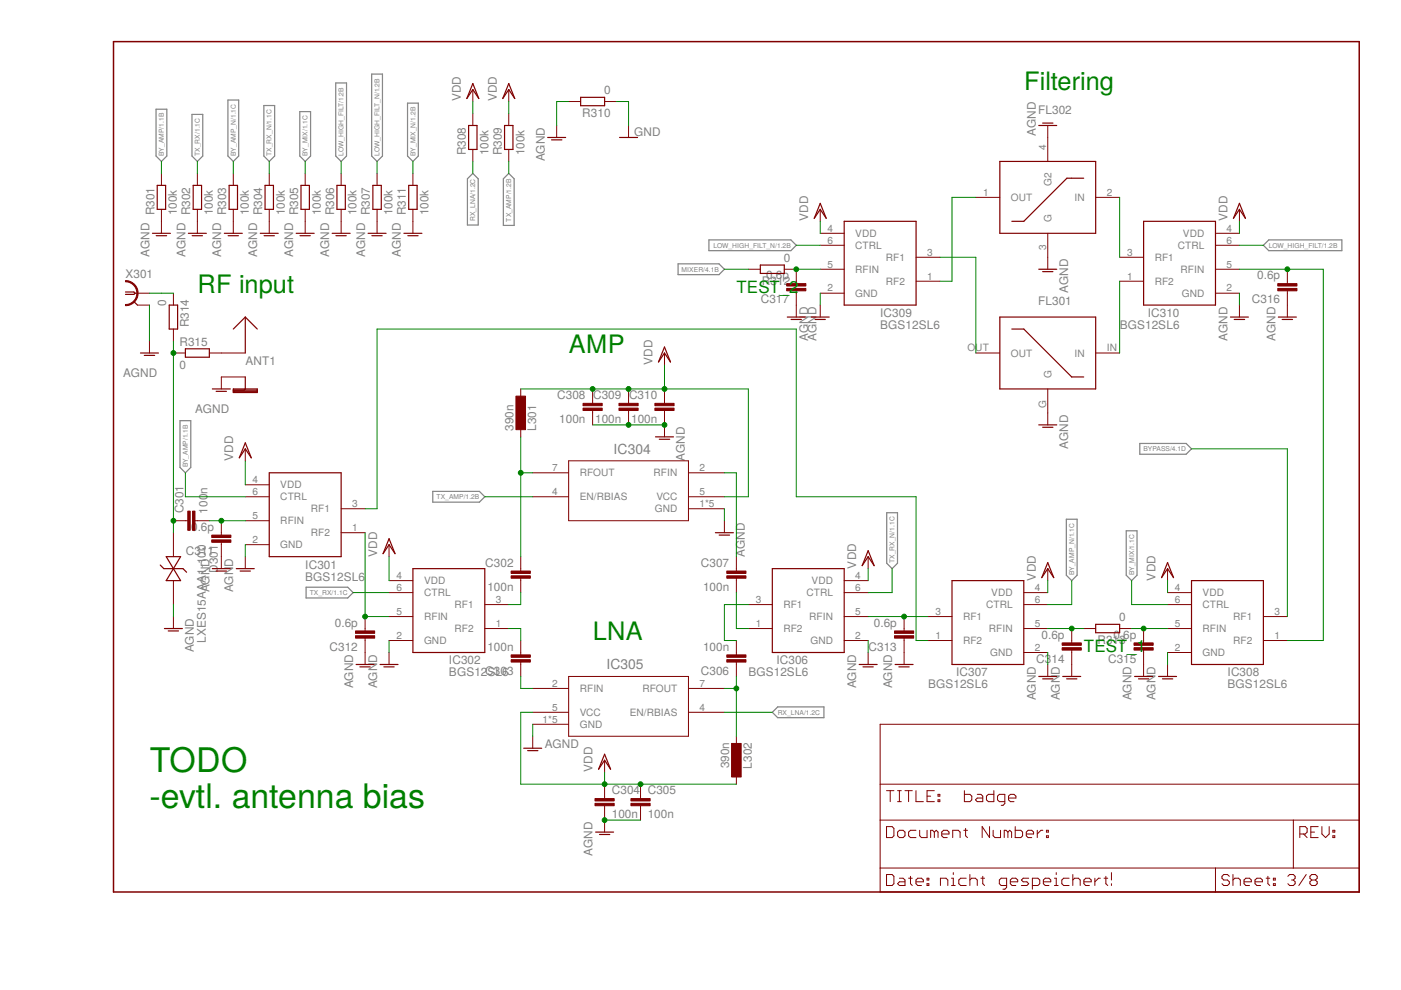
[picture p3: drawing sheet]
<svg xmlns="http://www.w3.org/2000/svg" width="297mm" height="210mm" viewBox="0 0 297 210" stroke-linecap="round" stroke-linejoin="round" font-family="sans-serif">
<g fill="none" stroke="#808080" stroke-width=".25">
<path d="M71.2 17.6h2.3v15.5l-1.2 1.1-1.1-1.1zM78.8 15.7h2.3v17.4l-1.2 1.1-1.1-1.1zM33.1 23.2h2.3v9.9l-1.2 1.1-1.1-1.1zM40.7 24.3h2.3v8.8l-1.2 1.1-1.1-1.1zM48.3 21.2h2.3v11.9l-1.1 1.1-1.2-1.1zM55.9 22.4h2.3v10.7l-1.1 1.1-1.2-1.1zM63.6 23.7h2.2v9.4l-1.1 1.1-1.1-1.1zM86.4 21.9h2.3v11.2l-1.2 1.1-1.1-1.1zM99.1 37.9l1.1-1.1 1.2 1.1v9.8h-2.3zM106.7 37.9l1.2-1.1 1.1 1.1v9.9h-2.3zM143.8 55.9h8.6l1.2 1.2-1.2 1.1h-8.6zM150.3 50.9h17.4l1.1 1.1-1.1 1.1h-17.4z"/>
<path d="M267.9 52l1.1-1.1h15.5v2.2h-15.5zM38.2 89.2h2.2v9.9l-1.1 1.1-1.1-1.1zM241.7 94h9.8l1.1 1.2-1.1 1.1h-9.8zM91.8 104.2h9.8l1.2 1.1-1.2 1.2h-9.8zM188 108.7h2.3v10.7l-1.2 1.2-1.1-1.2zM226.1 110.1h2.3v11.9l-1.2 1.1-1.1-1.1zM238.8 112.5h2.3v9.5l-1.2 1.1-1.1-1.1zM64.9 124.5h8.8l1.2 1.1-1.2 1.2h-8.8zM163.7 151l1.2-1.1h9.8v2.3h-9.8z"/>
</g>
<path d="M24.1 8.8h264.1v180.3h-264.1z" fill="none" stroke="#800000" stroke-width=".32"/>
<g fill="none" stroke="#800000" stroke-width=".21">
<path d="M100.2 19v2.5M107.9 19v2.5M34.2 36.8v2.5M41.8 36.8v2.5M49.5 36.8v2.5M57.1 36.8v2.5M64.7 36.8v2.5M72.3 36.8v2.5M79.9 36.8v2.5M87.5 36.8v2.5M100.2 24.1v2.5M100.2 31.7v2.5"/>
<path d="M107.9 24.1v2.5M107.9 31.7v2.5M118 26.6v2.5M120.6 21.5h2.5M128.2 21.5h2.5M133.3 26.6v2.5M222.1 26.6v7.6M34.2 44.4v5.1M41.8 44.4v5.1M49.5 44.4v5.1M57.1 44.4v5.1M64.7 44.4v5.1"/>
<path d="M72.3 44.4v5.1M79.9 44.4v5.1M87.5 44.4v5.1M158.7 57.1h2.5M166.3 57.1h2.5v3M173.9 57.1h5.1M173.9 49.5h5.1M173.9 52h5.1M173.9 44.4v2.5M194.2 54.5h5.1M194.2 59.6h5.1M206.9 41.8h5.1"/>
<path d="M222.1 49.5v7.6M232.3 41.8h5.1M237.4 54.5h5.1M237.4 59.6h5.1M257.7 57.1h5.1M257.7 49.5h5.1M257.7 52h5.1M262.8 44.4v2.5M272.9 57.1v3M28.6 62.2h3.1M29.1 64.7h2.6M31.7 72.3v2.5"/>
<path d="M36.8 74.8h2.5M36.8 62.2v2.5M36.8 69.8v2.5M44.4 74.8h7.6M52 79.9h-5.1v2.6M140.9 74.8v2.6M168.8 61.7v5.5M173.9 62.2h5.1M173.9 64.7v2.5M206.9 74.8h5.1M232.3 74.8h5.1M257.7 62.2h5.1"/>
<path d="M262.8 64.7v2.5M272.9 61.7v5.5M52 95.2v2.5M110.4 82.5v2.5M110.4 90.1v2.5M120.6 97.7h25.4v12.7h-25.4zM125.6 82.5v3M125.6 87v3.1M133.3 82.5v3M133.3 87v3.1M140.9 82.5v3M140.9 87v5.6"/>
<path d="M222.1 82.5v7.6M36.8 110.4h3M36.8 112.9v5.1M41.3 110.4h3.1M46.9 110.4v3.1M46.9 115v5.6M52 105.3h5.1M52 110.4h5.1M52 102.8h5.1M52 115.5h5.1M52 118v2.6M72.3 107.9h5.1"/>
<path d="M72.3 112.9h5.1M82.5 115.5v2.5M110.4 118v3.1M112.9 100.2h7.7M112.9 105.3h7.7M146 100.2h7.6M146 105.3h7.6M146 107.9h7.6M153.6 110.4v2.5M156.1 118v3.1M184.1 118v2.6M36.8 123.1v5.1"/>
<path d="M36.8 130.7v2.6M77.4 130.7v3.1M77.4 135.3v5.6M82.5 130.7h5M82.5 123.1h5M82.5 125.6h5M82.5 135.8h5M82.5 138.3v2.6M102.8 128.2h5.1M102.8 133.3h5.1M110.4 122.6v3M110.4 135.8v3.1"/>
<path d="M156.1 122.6v3M156.1 135.8v3.1M158.7 128.2h5M158.7 133.3h5M179 130.7h5.1M179 123.1h5.1M179 125.6h5.1M179 135.8h5.1M184.1 138.3v2.6M191.7 130.7v3.1M191.7 135.3v5.6M196.8 130.7h5"/>
<path d="M196.8 135.8h5M217.1 128.2h5M217.1 133.3h5M217.1 125.6h5M217.1 138.3h5M222.1 120.6v2.5M227.2 133.3v3M227.2 137.8v5.6M229.8 133.3h2.5M237.4 133.3h2.5M242.5 133.3v3M242.5 137.8v5.6"/>
<path d="M247.5 128.2h5.1M247.5 133.3h5.1M247.5 125.6h5.1M247.5 138.3h5.1M247.5 120.6v2.5M267.9 130.7h5M267.9 135.8h5M110.4 140.4v3M112.9 153.6h7.7M112.9 146h7.7M112.9 151h7.7M112.9 156.1v2.5"/>
<path d="M120.6 143.4h25.4v12.7h-25.4zM146 146h7.6M146 151h7.6M156.1 140.4v3M156.1 156.1v2.5M186.6 153.6h101.6v35.5h-101.6zM222.1 140.9v2.5M247.5 140.9v2.5M128.2 161.2v2.5M128.2 166.3v3M128.2 170.8v5.6M135.8 166.3v3"/>
<path d="M135.8 170.8v3.1M156.1 163.7v2.6M186.6 173.9h101.6M186.6 166.3h101.6M188 175.3h1.1l.4 .3v1.6l-.4 .4h-1.1zM188 167.6h1.5M188.7 167.6v2.4M190.3 176.4l.4-.4h.8l.4 .4v.8l-.4 .4h-.8l-.4-.4zM190.3 167.6h.8M190.3 170h.8M190.7 167.6v2.4M191.9 167.6h1.5"/>
<path d="M192.6 167.6v2.4M194.2 167.6v2.4h1.6M194.2 176h-1.2l-.4 .4v.8l.4 .4h1.2M195 176v1.2l.4 .4h1.2v-1.6M196.6 168.8h.7M198.1 167.6h-1.5v2.4h1.5M198.1 176.4l-.4-.4h-.4v1.6M198.1 176.4l.4-.4 .4 .4v1.2M198.1 176.4v1.2M198.9 169.6h.4v.4h-.4zM198.9 168.4h.4v.4h-.4zM199.7 176.8h1.5v-.4l-.4-.4h-.8l-.3 .4v.8l.3 .4h.8"/>
<path d="M202 177.6v-1.6h1.2l.4 .4v1.2M204.3 176h.8M204.5 167.6v2.4h1.2l.3-.4v-.8l-.3-.4h-1.2M204.7 175.6v1.6l.4 .4M207.2 168.4h.8l.4 .4v1.2h-1.2l-.4-.4 .4-.4h1.2M209.8 175.3v2.3l-1.6-2.3v2.3M210.6 176v1.2l.4 .4h1.1v-1.6M210.7 167.6v2.4h-1.2l-.4-.4v-.8l.4-.4h1.2M213 170h-1.1l-.4-.4v-.8l.4-.4h1.1v2l-.3 .4h-.4M213.7 176.4l-.4-.4h-.4v1.6M213.7 176.4v1.2M213.7 176.4l.4-.4 .4 .4v1.2"/>
<path d="M213.8 169.2h1.6v-.4l-.4-.4h-.8l-.4 .4v.8l.4 .4h.8M215.2 175.3v2.3h1.2l.4-.4v-.8l-.4-.4h-1.2M217.6 176.8h1.5v-.4l-.3-.4h-.8l-.4 .4v.8l.4 .4h.8M219.9 176v1.6M221.1 176h-.4l-.8 .8M221.9 177.2h.4v.4h-.4zM221.9 176h.4v.4h-.4zM274.2 173.9v10.1M275.6 176.8h1.2l.3-.4v-.8l-.3-.3h-1.2v2.3M276.4 176.8l.7 .8M277.9 176.4h.8M279.5 175.3h-1.6v2.3h1.6"/>
<path d="M280.3 175.3v1.5l.8 .8 .7-.8v-1.5M282.6 177.2h.4v.4h-.4zM282.6 176h.4v.4h-.4zM186.6 184h101.6M188 185.4h1.1l.4 .4v1.6l-.4 .3h-1.1zM190.7 186.2h.8l.4 .4v1.1h-1.2l-.4-.3 .4-.4h1.2M192.6 186.2h.8M193 185.8v1.6l.4 .3M194.2 187h1.6v-.4l-.4-.4h-.8l-.4 .4v.8l.4 .3h.8M196.6 187.4h.3v.3h-.3zM196.6 186.2h.3v.4h-.3zM199.4 187.7v-1.5h1.2l.4 .4v1.1"/>
<path d="M201.7 187.7h.8M201.7 186.2h.4v1.5M202.1 185v.4M204.9 186.2h-1.2l-.4 .4v.8l.4 .3h1.2M205.6 186.6l.4-.4h.8l.4 .4v1.1M205.6 185.4v2.3M208 186.2h.7M208.4 185.8v1.6l.3 .3M213.4 187.7h-1.1l-.4-.3v-.8l.4-.4h1.1v2l-.4 .3h-.4M214.2 187h1.6v-.4l-.4-.4h-.8l-.4 .4v.8l.4 .3h.8M218.1 186.2h-1.2l-.3 .4 .3 .4h.8l.4 .4-.4 .3h-1.1M218.9 187.7h1.1l.5-.3v-.8l-.5-.4h-1.1v2.3"/>
<path d="M221.2 187h1.6v-.4l-.4-.4h-.8l-.4 .4v.8l.4 .3h.8M223.6 187.7h.7M223.6 186.2h.3v1.5M223.9 185v.4M226.7 186.2h-1.2l-.4 .4v.8l.4 .3h1.2M227.5 186.6l.3-.4h.8l.4 .4v1.1M227.5 185.4v2.3M229.8 187h1.6v-.4l-.4-.4h-.8l-.4 .4v.8l.4 .3h.8M232.1 186.2v1.5M233.3 186.2h-.4l-.8 .8M234.1 186.2h.8M234.5 185.8v1.6l.4 .3"/>
<path d="M235.6 185v1.6M235.6 187.4v.3M257.7 184v5.1M260.6 185.8l-.4-.4h-.7l-.4 .4v.4l.4 .4h.7l.4 .4v.4l-.4 .3h-.7l-.4-.3M261.4 186.6l.4-.4h.8l.4 .4v1.1M261.4 185.4v2.3M263.8 187h1.5v-.4l-.4-.4h-.8l-.3 .4v.8l.3 .3h.8M266.1 187h1.6v-.4l-.4-.4h-.8l-.4 .4v.8l.4 .3h.8M268.4 186.2h.8M268.8 185.8v1.6l.4 .3M270 187.4h.4v.3h-.4zM270 186.2h.4v.4h-.4z"/>
<path d="M273 185.8l.4-.4h.8l.4 .4v.4l-.4 .4M273.8 186.6h.4M274.2 186.6l.4 .4v.4l-.4 .3h-.8l-.4-.3M276.9 185.4l-1.5 2.3M278.1 186.6l-.4 .4v.4l.4 .3h.8l.4-.3v-.4l-.4-.4M278.1 186.6l-.4-.4v-.4l.4-.4h.8l.4 .4v.4l-.4 .4M278.1 186.6h.8"/>
</g>
<g fill="none" stroke="#800000" stroke-width=".25">
<path d="M100.2 17.7l1.3 3.2-1.3-1.9-1.2 1.9zM107.9 17.7l1.2 3.2-1.2-1.9-1.3 1.9zM33.3 39.3h1.8v5.1h-1.8zM41 39.3h1.7v5.1h-1.7zM48.6 39.3h1.8v5.1h-1.8zM56.2 39.3h1.8v5.1h-1.8zM63.8 39.3h1.8v5.1h-1.8zM71.4 39.3h1.8v5.1h-1.8zM79.1 39.3h1.7v5.1h-1.7zM86.7 39.3h1.7v5.1h-1.7zM99.4 26.6h1.7v5.1h-1.7zM107 26.6h1.8v5.1h-1.8z"/>
<path d="M116.1 29.1h3.8M116.9 29.7h2.2M123.1 20.6h5.1v1.8h-5.1zM131.4 29.1h3.8M212 34.2h20.3v15.3h-20.3zM220.2 26.6h3.8M221.1 26.1h2.1M229.8 37.8h-3.6l-9.1 9.1h-2.6M32.3 49.5h3.8M33.1 50h2.2M39.9 49.5h3.9M40.7 50h2.2"/>
<path d="M47.6 49.5h3.8M48.4 50h2.1M55.2 49.5h3.8M56 50h2.2M62.8 49.5h3.8M63.6 50h2.2M70.4 49.5h3.8M71.2 50h2.2M78 49.5h3.9M78.8 50h2.2M85.6 49.5h3.9M86.5 50h2.1"/>
<path d="M161.2 56.2h5.1v1.8h-5.1zM173.9 43.1l1.3 3.2-1.3-1.9-1.3 1.9zM179 46.9h15.2v17.8h-15.2zM220.2 57.1h3.8M221.1 57.6h2.1M242.5 46.9h15.2v17.8h-15.2zM262.8 43.1l1.3 3.2-1.3-1.9-1.3 1.9zM26.6 61.9h1.8l.2 .3-.2 .2h-1.8M28.4 63.9l.7 .8M29.8 74.8h3.8M30.6 75.4h2.2M35.9 64.7h1.8v5.1h-1.8z"/>
<path d="M39.3 74h5.1v1.7h-5.1zM52 67.2v7.6M52 79.9v2.6l-.2 .2M52 67.2l2.5 2.6M52 67.2l-2.5 2.6M140.9 73.6l1.3 3.2-1.3-2-1.3 2zM166.9 67.2h3.8M167.7 67.7h2.2M172 67.2h3.8M172.8 67.7h2.2M212 67.2h20.3v15.3h-20.3zM214.5 69.8h2.6l10.1 10.1h2.6"/>
<path d="M260.9 67.2h3.8M261.7 67.7h2.2M271 67.2h3.8M271.8 67.7h2.2M45 82.5h3.8M45.8 83h2.2M49.5 82.5h5v.7h-5zM49.5 82.7h5M49.5 83h5M52 93.9l1.3 3.2-1.3-1.9-1.3 1.9zM139 92.6h3.8M139.8 93.1h2.2"/>
<path d="M220.2 90.1h3.8M221.1 90.6h2.1M34 119.8l.7 .8h4.1l.8 .7M35.2 118h3.1l-3.1 5.1h3.1zM57.1 100.2h15.2v17.8h-15.2zM82.5 114.2l1.3 3.2-1.3-1.9-1.3 1.9zM151.7 112.9h3.8M152.5 113.5h2.2M184.1 116.8l1.2 3.1-1.2-1.9-1.3 1.9zM222.1 119.3l1.3 3.2-1.3-1.9-1.2 1.9zM247.5 119.3l1.3 3.2-1.3-1.9-1.2 1.9zM34.9 133.3h3.8"/>
<path d="M35.7 133.8h2.1M45 120.6h3.8M45.8 121.1h2.2M50.1 120.6h3.8M50.9 121.1h2.2M87.5 120.6h15.3v17.7h-15.3zM163.7 120.6h15.3v17.7h-15.3zM201.8 123.1h15.3v17.8h-15.3zM232.3 132.4h5.1v1.8h-5.1zM252.6 123.1h15.3v17.8h-15.3zM75.5 140.9h3.8M76.3 141.4h2.2"/>
<path d="M80.6 140.9h3.8M81.4 141.4h2.2M111 158.6h3.9M111.9 159.2h2.1M128.2 159.9l1.3 3.2-1.3-1.9-1.3 1.9zM182.2 140.9h3.8M183 141.4h2.1M189.8 140.9h3.8M190.6 141.4h2.2M220.2 143.4h3.8M221.1 143.9h2.1M225.3 143.4h3.8"/>
<path d="M226.1 143.9h2.2M240.6 143.4h3.8M241.4 143.9h2.2M245.6 143.4h3.8M246.5 143.9h2.1M126.3 176.4h3.8M127.1 176.9h2.2"/>
</g>
<g fill="#800000" stroke="#800000" stroke-width=".21">
<path d="M108.4 138.9h4v.5h-4z"/>
<path d="M108.4 139.9h4v.5h-4z"/>
<path d="M154.1 138.9h4.1v.5h-4.1z"/>
<path d="M154.1 139.9h4.1v.5h-4.1z"/>
<path d="M155.1 157.6h2v7.1h-2z"/>
<path d="M126.2 170.3h4v.5h-4z"/>
<path d="M126.2 169.3h4v.5h-4z"/>
<path d="M133.8 170.3h4v.5h-4z"/>
<path d="M133.8 169.3h4v.5h-4z"/>
<path d="M154.1 122.1h4.1v.5h-4.1z"/>
<path d="M154.1 121.1h4.1v.5h-4.1z"/>
<path d="M108.4 122.1h4v.5h-4z"/>
<path d="M108.4 121.1h4v.5h-4z"/>
<path d="M109.4 84h2v7.1h-2z"/>
<path d="M138.9 86.5h4v.5h-4z"/>
<path d="M138.9 85.5h4v.5h-4z"/>
<path d="M131.2 86.5h4.1v.5h-4.1z"/>
<path d="M131.2 85.5h4.1v.5h-4.1z"/>
<path d="M123.6 86.5h4.1v.5h-4.1z"/>
<path d="M123.6 85.5h4.1v.5h-4.1z"/>
<path d="M40.8 108.4h.5v4h-.5z"/>
<path d="M39.8 108.4h.5v4h-.5z"/>
<path d="M44.9 113.5h4.1v.5h-4.1z"/>
<path d="M44.9 114.5h4.1v.5h-4.1z"/>
<path d="M75.4 133.8h4v.5h-4z"/>
<path d="M75.4 134.8h4v.5h-4z"/>
<path d="M189.7 133.8h4v.5h-4z"/>
<path d="M189.7 134.8h4v.5h-4z"/>
<path d="M225.2 136.3h4.1v.5h-4.1z"/>
<path d="M225.2 137.3h4.1v.5h-4.1z"/>
<path d="M240.4 136.3h4.1v.5h-4.1z"/>
<path d="M240.4 137.3h4.1v.5h-4.1z"/>
<path d="M270.9 60.1h4.1v.5h-4.1z"/>
<path d="M270.9 61.2h4.1v.5h-4.1z"/>
<path d="M166.8 60.1h4.1v.5h-4.1z"/>
<path d="M166.8 61.2h4.1v.5h-4.1z"/>
</g>
<path d="M26.6 59.5a2.66 2.66 0 0 1 2.7 2.7 2.66 2.66 0 0 1-2.7 2.6v-.2a2.4 2.4 0 0 0 2.4-2.4 2.4 2.4 0 0 0-2.4-2.4z" fill-rule="evenodd" fill="#800000" stroke="#800000" stroke-width=".21"/>
<g fill="none" stroke="#008000" stroke-width=".21">
<path d="M34.2 34.2v2.6M41.8 34.2v2.6M49.5 34.2v2.6M57.1 34.2v2.6M64.7 34.2v2.6M72.3 34.2v2.6M79.9 34.2v2.6M87.5 34.2v2.6M100.2 21.5v2.6M100.2 34.2v2.6M107.9 21.5v2.6M107.9 34.2v2.6"/>
<path d="M120.6 21.5h-2.6v5.1M130.7 21.5h2.6v5.1M153.6 57.1h5.1M168.8 57.1h5.1M168.8 52h5.1M173.9 46.9v2.6M199.3 54.5h7.6v20.3M206.9 41.8h-5.1v17.8h-2.5M237.4 41.8v12.7M237.4 59.6v15.2M262.8 46.9v2.6M262.8 57.1h17.8v78.7h-7.7"/>
<path d="M262.8 52h5.1M31.7 64.7v7.6M31.7 62.2h5.1M36.8 72.3v40.6M140.9 77.4v5.1M173.9 62.2v2.5M262.8 62.2v2.5M52 97.7v5.1M110.4 92.6v25.4M110.4 82.5h48.3v22.8h-5.1M125.6 90.1h15.3M252.6 95.2h20.3v35.5"/>
<path d="M39.3 100.2v5.1h12.7M44.4 110.4h7.6M52 115.5v2.5M77.4 112.9v17.8h5.1M77.4 107.9h2.5v-38.1h88.9v35.5h25.4v30.5h2.6M82.5 118v5.1M102.8 105.3h10.1M110.4 100.2h2.5M153.6 107.9v2.5M153.6 100.2h2.5v17.8M36.8 128.2v2.5M74.9 125.6h7.6"/>
<path d="M82.5 135.8v2.5M107.9 133.3h2.5v2.5M110.4 125.6v2.6h-2.5M156.1 125.6v7.7h2.6M158.7 128.2h-5.1v7.6h2.5M184.1 120.6v2.5M184.1 135.8v2.5M184.1 130.7h12.7M189.1 120.6v5h-5M222.1 123.1v2.5M222.1 138.3v2.6M222.1 133.3h7.7"/>
<path d="M227.2 123.1v5.1h-5.1M239.9 123.1v5.1h7.6M239.9 133.3h7.6M247.5 123.1v2.5M247.5 138.3v2.6M110.4 143.4v2.6h2.5M112.9 153.6v2.5M112.9 151h-2.5v15.3h45.7M153.6 146h2.5M153.6 151h10.1M156.1 143.4v12.7M128.2 173.9h7.6"/>
<path d="M128.2 163.7v2.6"/>
</g>
<g fill="#008000" stroke="#008000" stroke-width=".21">
<circle cx="128.2" cy="173.9" r=".51"/>
<circle cx="133.3" cy="90.1" r=".51"/>
<circle cx="140.9" cy="90.1" r=".51"/>
<circle cx="156.1" cy="146" r=".51"/>
<circle cx="110.4" cy="100.2" r=".51"/>
<circle cx="46.9" cy="110.4" r=".51"/>
<circle cx="77.4" cy="130.7" r=".51"/>
<circle cx="272.9" cy="57.1" r=".51"/>
<circle cx="36.8" cy="110.4" r=".51"/>
<circle cx="36.8" cy="74.8" r=".51"/>
<circle cx="168.8" cy="57.1" r=".51"/>
<circle cx="227.2" cy="133.3" r=".51"/>
<circle cx="242.5" cy="133.3" r=".51"/>
<circle cx="191.7" cy="130.7" r=".51"/>
<circle cx="140.9" cy="82.5" r=".51"/>
<circle cx="133.3" cy="82.5" r=".51"/>
<circle cx="125.6" cy="82.5" r=".51"/>
<circle cx="128.2" cy="166.3" r=".51"/>
<circle cx="135.8" cy="166.3" r=".51"/>
</g>
<g font-size="7.2" fill="#008000">
<text x="31.7" y="163.7">TODO</text>
<text x="31.7" y="171.3">-evtl. antenna bias</text>
</g>
<g font-size="5.4" fill="#008000">
<text x="217.1" y="19">Filtering</text>
<text x="41.9" y="62.2">RF input</text>
<text x="120.6" y="74.9">AMP</text>
<text x="125.7" y="135.8">LNA</text>
</g>
<g font-size="3.6" fill="#008000">
<text x="156.1" y="62.2">TEST_2</text>
<text x="229.8" y="138.3">TEST_1</text>
</g>
<g font-size="2.9" fill="#808080">
<text x="130.1" y="96.2">IC304</text>
<text x="128.6" y="141.9">IC305</text>
</g>
<g font-size="2.5" fill="#808080">
<text x="97.7" y="21.5" transform="rotate(-90 97.7 21.5)">VDD</text>
<text x="105.3" y="21.5" transform="rotate(-90 105.3 21.5)">VDD</text>
<text x="128.1" y="20">0</text>
<text x="123.5" y="24.8">R310</text>
<text x="134.4" y="28.8">GND</text>
<text x="219.6" y="28.8" transform="rotate(-90 219.6 28.8)">AGND</text>
<text x="220.1" y="24.1">FL302</text>
<text x="98.8" y="32.9" transform="rotate(-90 98.8 32.9)">R308</text>
<text x="103.6" y="33" transform="rotate(-90 103.6 33)">100k</text>
<text x="106.4" y="32.9" transform="rotate(-90 106.4 32.9)">R309</text>
<text x="111.2" y="33" transform="rotate(-90 111.2 33)">100k</text>
<text x="115.5" y="34.2" transform="rotate(-90 115.5 34.2)">AGND</text>
<text x="32.7" y="45.6" transform="rotate(-90 32.7 45.6)">R301</text>
<text x="37.5" y="45.7" transform="rotate(-90 37.5 45.7)">100k</text>
<text x="40.3" y="45.6" transform="rotate(-90 40.3 45.6)">R302</text>
<text x="45.1" y="45.7" transform="rotate(-90 45.1 45.7)">100k</text>
<text x="48" y="45.6" transform="rotate(-90 48 45.6)">R303</text>
<text x="52.8" y="45.7" transform="rotate(-90 52.8 45.7)">100k</text>
<text x="55.6" y="45.6" transform="rotate(-90 55.6 45.6)">R304</text>
<text x="60.4" y="45.7" transform="rotate(-90 60.4 45.7)">100k</text>
<text x="63.2" y="45.6" transform="rotate(-90 63.2 45.6)">R305</text>
<text x="68" y="45.7" transform="rotate(-90 68 45.7)">100k</text>
<text x="70.8" y="45.6" transform="rotate(-90 70.8 45.6)">R306</text>
<text x="75.6" y="45.7" transform="rotate(-90 75.6 45.7)">100k</text>
<text x="78.4" y="45.6" transform="rotate(-90 78.4 45.6)">R307</text>
<text x="83.2" y="45.7" transform="rotate(-90 83.2 45.7)">100k</text>
<text x="86.1" y="45.6" transform="rotate(-90 86.1 45.6)">R311</text>
<text x="90.9" y="45.7" transform="rotate(-90 90.9 45.7)">100k</text>
<text x="171.4" y="46.9" transform="rotate(-90 171.4 46.9)">VDD</text>
<text x="260.2" y="46.9" transform="rotate(-90 260.2 46.9)">VDD</text>
<text x="26.6" y="58.9">X301</text>
<text x="31.7" y="54.5" transform="rotate(-90 31.7 54.5)">AGND</text>
<text x="39.3" y="54.5" transform="rotate(-90 39.3 54.5)">AGND</text>
<text x="46.9" y="54.5" transform="rotate(-90 46.9 54.5)">AGND</text>
<text x="54.5" y="54.5" transform="rotate(-90 54.5 54.5)">AGND</text>
<text x="62.2" y="54.5" transform="rotate(-90 62.2 54.5)">AGND</text>
<text x="69.8" y="54.5" transform="rotate(-90 69.8 54.5)">AGND</text>
<text x="77.4" y="54.5" transform="rotate(-90 77.4 54.5)">AGND</text>
<text x="85" y="54.5" transform="rotate(-90 85 54.5)">AGND</text>
<text x="162.4" y="59.2">0.6p</text>
<text x="166.2" y="55.6">0</text>
<text x="266.6" y="59.2">0.6p</text>
<text x="35.2" y="64.8" transform="rotate(-90 35.2 64.8)">0</text>
<text x="161.3" y="64.3">C317</text>
<text x="161.6" y="60.4">R312</text>
<text x="220.1" y="64.7">FL301</text>
<text x="226.5" y="62.1" transform="rotate(-90 226.5 62.1)">AGND</text>
<text x="265.4" y="64.3">C316</text>
<text x="40" y="69.4" transform="rotate(-90 40 69.4)">R314</text>
<text x="173.1" y="66.8" transform="rotate(-90 173.1 66.8)">D</text>
<text x="186.6" y="69.8">BGS12SL6</text>
<text x="186.6" y="67.2">IC309</text>
<text x="237.4" y="69.8">BGS12SL6</text>
<text x="243.4" y="67.2">IC310</text>
<text x="38.1" y="73.4">R315</text>
<text x="52" y="77.4">ANT1</text>
<text x="138.3" y="77.4" transform="rotate(-90 138.3 77.4)">VDD</text>
<text x="171.4" y="72.3" transform="rotate(-90 171.4 72.3)">AGND</text>
<text x="173.1" y="72.3" transform="rotate(-90 173.1 72.3)">AGN</text>
<text x="260.2" y="72.3" transform="rotate(-90 260.2 72.3)">AGND</text>
<text x="270.4" y="72.3" transform="rotate(-90 270.4 72.3)">AGND</text>
<text x="26.1" y="79.9">AGND</text>
<text x="38" y="78.2">0</text>
<text x="41.4" y="87.6">AGND</text>
<text x="118.1" y="84.6">C308</text>
<text x="118.6" y="89.7">100n</text>
<text x="125.7" y="84.6">C309</text>
<text x="126.2" y="89.7">100n</text>
<text x="133.4" y="84.6">C310</text>
<text x="133.8" y="89.7">100n</text>
<text x="108.9" y="91.4" transform="rotate(-90 108.9 91.4)">390n</text>
<text x="113.7" y="91.3" transform="rotate(-90 113.7 91.3)">L301</text>
<text x="226.5" y="95.2" transform="rotate(-90 226.5 95.2)">AGND</text>
<text x="49.5" y="97.7" transform="rotate(-90 49.5 97.7)">VDD</text>
<text x="145.2" y="97.7" transform="rotate(-90 145.2 97.7)">AGND</text>
<text x="44" y="104.7" transform="rotate(-90 44 104.7)">n</text>
<text x="38.9" y="108.9" transform="rotate(-90 38.9 108.9)">C301</text>
<text x="40.5" y="112.6">0.6p</text>
<text x="44" y="108.9" transform="rotate(-90 44 108.9)">100</text>
<text x="39.4" y="117.6">C311</text>
<text x="79.9" y="118" transform="rotate(-90 79.9 118)">VDD</text>
<text x="157.9" y="118" transform="rotate(-90 157.9 118)">AGND</text>
<text x="44.4" y="125.6" transform="rotate(-90 44.4 125.6)">AGND</text>
<text x="46.2" y="121.5" transform="rotate(-90 46.2 121.5)">D301</text>
<text x="49.5" y="125.6" transform="rotate(-90 49.5 125.6)">AGND</text>
<text x="64.7" y="123.1">BGS12SL6</text>
<text x="64.7" y="120.6">IC301</text>
<text x="102.9" y="120.2">C302</text>
<text x="103.3" y="125.3">100n</text>
<text x="148.6" y="120.2">C307</text>
<text x="149.1" y="125.3">100n</text>
<text x="181.5" y="120.5" transform="rotate(-90 181.5 120.5)">VDD</text>
<text x="219.6" y="123.1" transform="rotate(-90 219.6 123.1)">VDD</text>
<text x="245" y="123.1" transform="rotate(-90 245 123.1)">VDD</text>
<text x="237.3" y="131.7">0</text>
<text x="43.6" y="136.3" transform="rotate(-90 43.6 136.3)">LXES15AAA1-100</text>
<text x="69.9" y="138">C312</text>
<text x="71" y="132.9">0.6p</text>
<text x="103.3" y="138">100n</text>
<text x="149.1" y="138">100n</text>
<text x="184.2" y="138">C313</text>
<text x="185.3" y="132.9">0.6p</text>
<text x="220.8" y="135.4">0.6p</text>
<text x="232.7" y="136.5">R313</text>
<text x="236.1" y="135.4">0.6p</text>
<text x="41.1" y="138.3" transform="rotate(-90 41.1 138.3)">AGND</text>
<text x="95.2" y="143.4">BGS12C303</text>
<text x="95.2" y="140.9">IC302</text>
<text x="103.4" y="143.4">SL6</text>
<text x="148.6" y="143">C306</text>
<text x="158.7" y="143.4">BGS12SL6</text>
<text x="164.6" y="140.9">IC306</text>
<text x="202.7" y="143.4">IC307</text>
<text x="219.7" y="140.5">C314</text>
<text x="235" y="140.5">C315</text>
<text x="260.3" y="143.4">IC308</text>
<text x="74.9" y="145.9" transform="rotate(-90 74.9 145.9)">AGND</text>
<text x="79.9" y="145.9" transform="rotate(-90 79.9 145.9)">AGND</text>
<text x="181.5" y="145.9" transform="rotate(-90 181.5 145.9)">AGND</text>
<text x="189.1" y="145.9" transform="rotate(-90 189.1 145.9)">AGND</text>
<text x="196.8" y="146">BGS12SL6</text>
<text x="219.6" y="148.5" transform="rotate(-90 219.6 148.5)">AGND</text>
<text x="224.7" y="148.5" transform="rotate(-90 224.7 148.5)">AGND</text>
<text x="239.9" y="148.5" transform="rotate(-90 239.9 148.5)">AGND</text>
<text x="245" y="148.5" transform="rotate(-90 245 148.5)">AGND</text>
<text x="260.3" y="146">BGS12SL6</text>
<text x="115.5" y="158.7">AGND</text>
<text x="125.6" y="163.7" transform="rotate(-90 125.6 163.7)">VDD</text>
<text x="154.6" y="162.9" transform="rotate(-90 154.6 162.9)">390n</text>
<text x="159.4" y="163" transform="rotate(-90 159.4 163)">L302</text>
<text x="129.7" y="173.5">100n</text>
<text x="129.7" y="168.4">C304</text>
<text x="137.3" y="173.5">100n</text>
<text x="137.3" y="168.4">C305</text>
<text x="125.6" y="181.5" transform="rotate(-90 125.6 181.5)">AGND</text>
</g>
<g font-size="2.1" fill="#808080">
<text x="221.8" y="31.9" transform="rotate(-90 221.8 31.9)">4</text>
<text x="208.5" y="41.5">1</text>
<text x="222.9" y="39.4" transform="rotate(-90 222.9 39.4)">G2</text>
<text x="234.6" y="41.5">2</text>
<text x="214.3" y="42.6">OUT</text>
<text x="222.9" y="47.1" transform="rotate(-90 222.9 47.1)">G</text>
<text x="227.8" y="42.6">IN</text>
<text x="175.5" y="49.1">4</text>
<text x="175.5" y="51.6">6</text>
<text x="181.3" y="50.2">VDD</text>
<text x="181.3" y="52.8">CTRL</text>
<text x="221.8" y="53" transform="rotate(-90 221.8 53)">3</text>
<text x="249.7" y="52.8">CTRL</text>
<text x="250.8" y="50.2">VDD</text>
<text x="260" y="49.1">4</text>
<text x="260" y="51.6">6</text>
<text x="175.5" y="56.7">5</text>
<text x="181.3" y="57.8">RFIN</text>
<text x="187.8" y="55.3">RF1</text>
<text x="196.6" y="54.2">3</text>
<text x="196.6" y="59.3">1</text>
<text x="238.9" y="54.2">3</text>
<text x="238.9" y="59.3">1</text>
<text x="244.8" y="55.3">RF1</text>
<text x="250.3" y="57.8">RFIN</text>
<text x="260" y="56.7">5</text>
<text x="175.5" y="61.8">2</text>
<text x="181.3" y="62.9">GND</text>
<text x="187.8" y="60.4">RF2</text>
<text x="244.8" y="60.4">RF2</text>
<text x="250.6" y="62.9">GND</text>
<text x="260" y="61.8">2</text>
<text x="205.1" y="74.5">OUT</text>
<text x="214.3" y="75.6">OUT</text>
<text x="227.8" y="75.6">IN</text>
<text x="234.7" y="74.5">IN</text>
<text x="222.9" y="80.1" transform="rotate(-90 222.9 80.1)">G</text>
<text x="221.8" y="86.5" transform="rotate(-90 221.8 86.5)">G</text>
<text x="117" y="99.9">7</text>
<text x="122.9" y="101">RFOUT</text>
<text x="138.6" y="101">RFIN</text>
<text x="148.3" y="99.9">2</text>
<text x="53.6" y="102.4">4</text>
<text x="53.6" y="105">6</text>
<text x="59.4" y="103.5">VDD</text>
<text x="59.4" y="106.1">CTRL</text>
<text x="74.7" y="107.5">3</text>
<text x="117" y="105">4</text>
<text x="122.9" y="106.1">EN/RBIAS</text>
<text x="139.2" y="106.1">VCC</text>
<text x="148.3" y="105">5</text>
<text x="148.3" y="107.5">1*5</text>
<text x="53.6" y="110">5</text>
<text x="59.4" y="111.2">RFIN</text>
<text x="65.9" y="108.6">RF1</text>
<text x="65.9" y="113.7">RF2</text>
<text x="74.7" y="112.6">1</text>
<text x="138.8" y="108.6">GND</text>
<text x="53.6" y="115.1">2</text>
<text x="59.4" y="116.2">GND</text>
<text x="84" y="122.7">4</text>
<text x="84" y="125.3">6</text>
<text x="89.9" y="123.9">VDD</text>
<text x="172.1" y="123.9">VDD</text>
<text x="181.3" y="122.7">4</text>
<text x="181.3" y="125.3">6</text>
<text x="219.4" y="125.3">4</text>
<text x="249.1" y="125.3">4</text>
<text x="84" y="130.4">5</text>
<text x="89.9" y="131.5">RFIN</text>
<text x="89.9" y="126.4">CTRL</text>
<text x="96.4" y="128.9">RF1</text>
<text x="105.1" y="127.8">3</text>
<text x="160.2" y="127.8">3</text>
<text x="166.1" y="128.9">RF1</text>
<text x="171" y="126.4">CTRL</text>
<text x="171.6" y="131.5">RFIN</text>
<text x="181.3" y="130.4">5</text>
<text x="198.3" y="130.4">3</text>
<text x="204.2" y="131.5">RF1</text>
<text x="209.1" y="128.9">CTRL</text>
<text x="210.2" y="126.4">VDD</text>
<text x="219.4" y="127.8">6</text>
<text x="249.1" y="127.8">6</text>
<text x="255" y="126.4">VDD</text>
<text x="255" y="128.9">CTRL</text>
<text x="261.5" y="131.5">RF1</text>
<text x="270.2" y="130.4">3</text>
<text x="84" y="135.4">2</text>
<text x="89.9" y="136.6">GND</text>
<text x="96.4" y="134">RF2</text>
<text x="105.1" y="132.9">1</text>
<text x="160.2" y="132.9">1</text>
<text x="166.1" y="134">RF2</text>
<text x="171.9" y="136.6">GND</text>
<text x="181.3" y="135.4">2</text>
<text x="198.3" y="135.4">1</text>
<text x="204.2" y="136.6">RF2</text>
<text x="209.7" y="134">RFIN</text>
<text x="219.4" y="132.9">5</text>
<text x="219.4" y="138">2</text>
<text x="249.1" y="132.9">5</text>
<text x="249.1" y="138">2</text>
<text x="255" y="134">RFIN</text>
<text x="261.5" y="136.6">RF2</text>
<text x="270.2" y="135.4">1</text>
<text x="209.9" y="139.1">GND</text>
<text x="255" y="139.1">GND</text>
<text x="117" y="145.6">2</text>
<text x="122.9" y="146.7">RFIN</text>
<text x="136.2" y="146.7">RFOUT</text>
<text x="148.3" y="145.6">7</text>
<text x="115" y="153.2">1*5</text>
<text x="117" y="150.7">5</text>
<text x="122.9" y="151.8">VCC</text>
<text x="122.9" y="154.3">GND</text>
<text x="133.5" y="151.8">EN/RBIAS</text>
<text x="148.3" y="150.7">4</text>
</g>
<g font-size="1.4" fill="#808080">
<text x="34.7" y="33.1" transform="rotate(-90 34.7 33.1)">BY_AMP/1.1B</text>
<text x="42.4" y="33.1" transform="rotate(-90 42.4 33.1)">TX_RX/1.1C</text>
<text x="50" y="33.1" transform="rotate(-90 50 33.1)">BY_AMP_N/1.1C</text>
<text x="57.6" y="33.1" transform="rotate(-90 57.6 33.1)">TX_RX_N/1.1C</text>
<text x="65.2" y="33.1" transform="rotate(-90 65.2 33.1)">BY_MIX/1.1C</text>
<text x="72.8" y="33.1" transform="rotate(-90 72.8 33.1)">LOW_HIGH_FILT/1.2B</text>
<text x="80.4" y="33.1" transform="rotate(-90 80.4 33.1)">LOW_HIGH_FILT_N/1.2B</text>
<text x="88.1" y="33.1" transform="rotate(-90 88.1 33.1)">BY_MIX_N/1.2B</text>
<text x="100.8" y="46.9" transform="rotate(-90 100.8 46.9)">RX_LNA/1.2C</text>
<text x="108.4" y="47" transform="rotate(-90 108.4 47)">TX_AMP/1.2B</text>
<text x="151.3" y="52.5">LOW_HIGH_FILT_N/1.2B</text>
<text x="269" y="52.5">LOW_HIGH_FILT/1.2B</text>
<text x="144.5" y="57.6">MIXER/4.1B</text>
<text x="242.5" y="95.7">BYPASS/4.1D</text>
<text x="39.8" y="99.1" transform="rotate(-90 39.8 99.1)">BY_AMP/1.1B</text>
<text x="92.6" y="105.8">TX_AMP/1.2B</text>
<text x="189.6" y="119.4" transform="rotate(-90 189.6 119.4)">TX_RX_N/1.1C</text>
<text x="227.7" y="121.9" transform="rotate(-90 227.7 121.9)">BY_AMP_N/1.1C</text>
<text x="240.4" y="121.9" transform="rotate(-90 240.4 121.9)">BY_MIX/1.1C</text>
<text x="65.7" y="126.1">TX_RX/1.1C</text>
<text x="164.9" y="151.5">RX_LNA/1.2C</text>
</g>
</svg>
